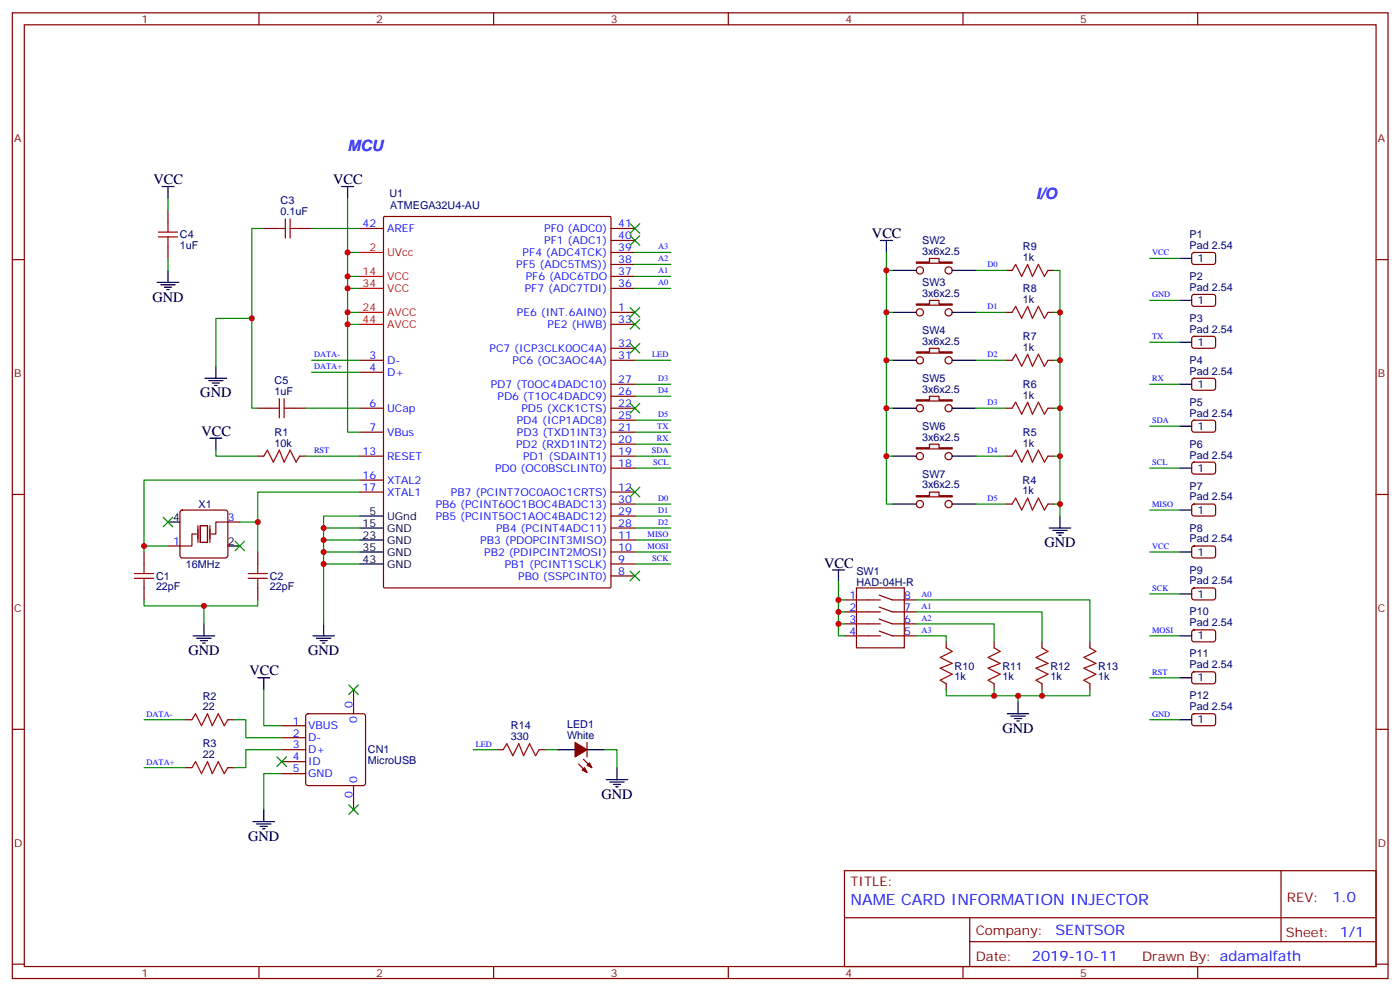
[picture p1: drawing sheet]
<svg xmlns="http://www.w3.org/2000/svg" width="413mm" height="292mm" viewBox="0 0 413 292" stroke-linecap="round" stroke-linejoin="round" font-family="sans-serif">
<g fill="none" stroke="#870000" stroke-width=".35">
<path d="M3.6 3.8h405.4v284.3h-405.4zM7.2 7.3h398.2v277.3h-398.2zM76.3 3.8v3.5M145.5 3.8v3.5M214.6 3.8v3.5M283.7 3.8v3.5M352.9 3.8v3.5M3.6 76.4h3.6M105.9 67.3h7.1M113.1 63.9l.2-.2h66.4l.3 .2v108.9l-.2 .3h-66.5l-.3-.2zM180 67.3h7.1M180 77.9h7.1"/>
<path d="M180 74.3h7.1M180 70.8h7.1M405.4 76.4h3.6M180 84.9h7.1M180 81.4h7.1M180 92h7.1M180 95.5h7.1M105.9 109.6h7.1M105.9 106.1h7.1M180 106.1h7.1M180 113.1h7.1M180 116.7h7.1"/>
<path d="M180 102.6h7.1M105.9 127.2h7.1M105.9 120.2h7.1M105.9 134.3h7.1M180 127.2h7.1M180 120.2h7.1M180 134.3h7.1M180 123.7h7.1M180 130.8h7.1M180 137.8h7.1M3.6 145.6h3.6M105.9 141.4h7.1"/>
<path d="M105.9 144.9h7.1M180 144.9h7.1M180 148.4h7.1M180 151.9h7.1M180 155.5h7.1M180 159h7.1M405.4 145.6h3.6M180 162.5h7.1M180 166.1h7.1M180 169.6h7.1M248.8 176.6h10.6M252.3 173.1h14.2v17.6h-14.2z"/>
<path d="M259 175.2l3.9 1.4h7.1M259 178.8l3.9 1.4h7.1M248.8 180.2h10.6M248.8 183.7h10.6M248.8 187.2h10.6M259 182.3l3.9 1.4h7.1M259 185.8l3.9 1.4h7.1M3.6 214.7h3.6M83 213.7h7.1M83 217.2h7.1M90.3 210.4l.5-.3h16.2l.5 .3 .2 .5v19.7l-.2 .5-.5 .2h-16.2l-.5-.2-.2-.5v-19.7zM104.2 203.1v7"/>
<path d="M405.4 214.7h3.6M83 220.7h7.1M83 224.3h7.1M83 227.8h7.1M104.2 231.3v7.1M248.8 256.4h156.6v28.2h-156.6zM377.4 256.4v20.9M248.8 270.2h156.5M285.7 277.3h119.6M285.7 270.2v14.1M3.6 283.9h3.6M76.3 284.6v3.5"/>
<path d="M145.5 284.6v3.5M214.6 284.6v3.5M283.7 284.6v3.5M352.9 284.6v3.5M405.4 283.9h3.6"/>
</g>
<path d="M105.9 74.3h7.1M105.9 95.5h7.1M105.9 92h7.1M105.9 84.9h7.1M105.9 81.4h7.1" fill="none" stroke="#f00" stroke-width=".35"/>
<path d="M105.9 151.9h7.1M105.9 155.5h7.1M105.9 159h7.1M105.9 166.1h7.1M105.9 162.5h7.1" fill="none" stroke="#000" stroke-width=".35"/>
<path d="M270 77.2h3.9v-1.1h2.8v1.1h3.9v.3h-10.6z" fill="#f0f0f0" stroke="#870000" stroke-width=".35"/>
<g fill="none" stroke="#870000" stroke-width=".35">
<circle cx="271" cy="79.6" r="1.06"/>
<circle cx="279.5" cy="79.6" r="1.06"/>
</g>
<path d="M262.9 79.6h7.1M280.6 79.6h7" fill="none" stroke="#000" stroke-width=".35"/>
<path d="M270 89.5h3.9v-1.1h2.8v1.1h3.9v.4h-10.6z" fill="#f0f0f0" stroke="#870000" stroke-width=".35"/>
<g fill="none" stroke="#870000" stroke-width=".35">
<circle cx="271" cy="92" r="1.06"/>
<circle cx="279.5" cy="92" r="1.06"/>
</g>
<path d="M262.9 92h7.1M280.6 92h7" fill="none" stroke="#000" stroke-width=".35"/>
<path d="M270 103.6h3.9v-1h2.8v1h3.9v.4h-10.6z" fill="#f0f0f0" stroke="#870000" stroke-width=".35"/>
<g fill="none" stroke="#870000" stroke-width=".35">
<circle cx="271" cy="106.1" r="1.06"/>
<circle cx="279.5" cy="106.1" r="1.06"/>
</g>
<path d="M262.9 106.1h7.1M280.6 106.1h7" fill="none" stroke="#000" stroke-width=".35"/>
<path d="M270 117.7h3.9v-1h2.8v1h3.9v.4h-10.6z" fill="#f0f0f0" stroke="#870000" stroke-width=".35"/>
<g fill="none" stroke="#870000" stroke-width=".35">
<circle cx="271" cy="120.2" r="1.06"/>
<circle cx="279.5" cy="120.2" r="1.06"/>
</g>
<path d="M262.9 120.2h7.1M280.6 120.2h7" fill="none" stroke="#000" stroke-width=".35"/>
<path d="M270 131.8h3.9v-1h2.8v1h3.9v.4h-10.6z" fill="#f0f0f0" stroke="#870000" stroke-width=".35"/>
<g fill="none" stroke="#870000" stroke-width=".35">
<circle cx="271" cy="134.3" r="1.06"/>
<circle cx="279.5" cy="134.3" r="1.06"/>
</g>
<path d="M262.9 134.3h7.1M280.6 134.3h7" fill="none" stroke="#000" stroke-width=".35"/>
<path d="M270 145.9h3.9v-1h2.8v1h3.9v.4h-10.6z" fill="#f0f0f0" stroke="#870000" stroke-width=".35"/>
<g fill="none" stroke="#870000" stroke-width=".35">
<path d="M49.5 62v3.5M49.5 72.6v3.5M77.7 67.3h3.5M88.3 67.3h3.5M296.4 79.6h1.8M308.8 79.6h1.8M351.4 74.5l.4-.2 5.9 .1 .5 .6-.1 2.4-.6 .5-5.9-.1-.5-.6v-2.2zM296.4 92h1.8M308.8 92h1.8M351.4 86.9l.4-.2h5.9l.5 .7-.1 2.4-.6 .4-5.9-.1-.5-.6v-2.1zM351.4 99.2l.4-.2 5.9 .1 .5 .6-.1 2.4-.6 .5-5.9-.1-.5-.7v-2.1zM296.4 106.1h1.8"/>
<path d="M308.8 106.1h1.8M351.4 111.6l.4-.2h5.9l.5 .7-.1 2.4-.6 .4-5.9-.1-.5-.6v-2.1zM76 120.2h3.5M76 134.3h1.7M86.5 120.2h3.6M88.3 134.3h1.8M296.4 120.2h1.8M296.4 134.3h1.8M308.8 120.2h1.8M308.8 134.3h1.8M351.4 123.9l.4-.2 5.9 .1 .5 .6-.1 2.4-.6 .4h-5.9l-.5-.7v-2.1zM351.4 136.3l.4-.2h5.9l.5 .7-.1 2.4-.6 .4-5.9-.1-.5-.6v-2.1z"/>
<path d="M53.3 150.4l.4-.2h12.7l.5 .2 .2 .5v12.7l-.2 .5-.5 .2h-12.7l-.5-.2-.2-.5v-12.7zM67.1 153.7h3.6M296.4 148.4h1.8M308.8 148.4h1.8M351.4 148.6l.4-.2 5.9 .1 .5 .6-.1 2.4-.6 .4h-5.9l-.5-.7v-2.1zM42.4 162.5v3.6M42.4 173.1v3.5M49.5 160.8h3.5M76 162.5v3.6M76 173.1v3.5M351.4 161l.4-.2h5.9l.5 .7-.1 2.4-.6 .4-5.9-.1-.5-.6v-2.1zM351.4 173.3l.4-.2 5.9 .1 .5 .6-.1 2.4-.6 .4h-5.9l-.5-.7v-2.1z"/>
<path d="M278.8 189v1.7M292.9 189v1.7M307 189v1.7M321.1 189v1.7M351.4 185.7l.4-.2h5.9l.5 .7-.1 2.4-.6 .4-5.9-.1-.5-.6v-2.1zM351.4 198l.4-.2 5.9 .1 .5 .6-.1 2.4-.6 .4h-5.9l-.5-.7v-2.1zM54.8 211.9h1.8M67.1 211.9h1.8M173 218.6v4.2M278.8 201.3v1.8M292.9 201.3v1.8M307 201.3v1.8"/>
<path d="M321.1 201.3v1.8M351.4 210.4l.4-.3 5.9 .1 .5 .7-.1 2.3-.6 .5-5.9-.1-.5-.6v-2.1zM54.8 226h1.8M67.1 226h1.8M146.5 220.7h1.8M158.9 220.7h1.7M170.5 225l2.5 2.4M171.9 223.6l2.5 2.4"/>
<circle cx="271" cy="148.4" r="1.06"/>
<circle cx="279.5" cy="148.4" r="1.06"/>
</g>
<g fill="none" stroke="#000" stroke-width=".35">
<path d="M47.7 54.9h3.6M49.5 54.9v3.6M100.6 54.9h3.6M102.4 54.9v3.6M49.5 79.6v3.5M259.4 70.8h3.5M261.2 70.8v3.5M347.6 76.1h3.5M46.3 83.1h6.4M47.4 83.9h4.2M48.4 84.6h2.2M49.1 85.3h.7"/>
<path d="M347.6 88.4h3.5M60.4 111.4h6.4M61.5 112.1h4.2M62.5 112.8h2.2M63.3 113.5h.7M63.6 107.8v3.6M347.6 100.8h3.5M347.6 113.1h3.5M61.8 129h3.6M63.6 129v3.5M347.6 125.5h3.5M347.6 137.8h3.5"/>
<path d="M49.5 153.7h3.5M262.9 148.4h7.1M280.6 148.4h7M309.1 155.5h6.4M310.2 156.2h4.2M311.3 156.9h2.1M312 157.6h.7M312.3 151.9v3.6M347.6 150.2h3.5M67.1 160.8h3.6M245.3 167.8h3.5M247.1 167.8v3.5"/>
<path d="M347.6 162.5h3.5M347.6 174.9h3.5M56.9 187.2h6.4M58 187.9h4.2M59 188.6h2.1M59.7 189.3h.7M60.1 183.7v3.5M76 199.6h3.5M77.7 199.6v3.5M92.2 187.2h6.3M93.2 187.9h4.3M94.3 188.6h2.1"/>
<path d="M95 189.3h.7M95.4 183.7v3.5M347.6 187.2h3.5M347.6 199.6h3.5M296.8 210.1h6.3M297.9 210.9h4.2M298.9 211.6h2.1M299.6 212.3h.7M300 206.6v3.5M347.6 211.9h3.5M77.7 238.4v3.5M164.1 220.7h5.3"/>
<path d="M173 220.7h5.3M178.6 229.6h6.4M179.7 230.3h4.2M180.7 231h2.1M181.4 231.7h.7M181.8 226v3.6M74.5 241.9h6.4M75.6 242.6h4.2M76.7 243.3h2.1M77.4 244h.7"/>
</g>
<path d="M58 157.2h-1.4v3.6h-3.6M58.3 154.8v4.9M59 154.8h2.1v4.9h-2.1zM61.8 154.8v4.9M67.1 153.7h-3.5v3.5h-1.4" fill="none" stroke="#870012" stroke-width=".35"/>
<g fill="none" stroke="#a10000" stroke-width=".35">
<path d="M46.7 69.7h5.6M46.7 68.3h5.6M49.5 65.5v2.8M49.5 69.7v2.9M81.2 67.3h2.9M84.1 64.5v5.6M85.5 64.5v5.6M85.5 67.3h2.8M298.2 79.6l1.1-1.7 1.7 3.5 1.8-3.5 1.4 3.5 1.8-3.5 1.7 3.5 1.1-1.8M298.2 92l1.1-1.8 1.7 3.5 1.8-3.5 1.4 3.5 1.8-3.5 1.7 3.5 1.1-1.7M82.3 117.4v5.6M83.7 117.4v5.6"/>
<path d="M298.2 106.1l1.1-1.8 1.7 3.5 1.8-3.5 1.4 3.5 1.8-3.5 1.7 3.5 1.1-1.7M77.7 134.3l1.1-1.8 1.7 3.6 1.8-3.6 1.4 3.6 1.8-3.6 1.7 3.6 1.1-1.8M79.5 120.2h2.8M83.7 120.2h2.8M298.2 134.3l1.1-1.8 1.7 3.6 1.8-3.6 1.4 3.6 1.8-3.6 1.7 3.6 1.1-1.8M298.2 120.2l1.1-1.8 1.7 3.6 1.8-3.6 1.4 3.6 1.8-3.6 1.7 3.6 1.1-1.8M298.2 148.4l1.1-1.8 1.7 3.6 1.8-3.6 1.4 3.6 1.8-3.6 1.7 3.6 1.1-1.8M39.6 170.3h5.7M39.6 168.9h5.7M42.4 166.1v2.8M42.4 170.3v2.8M73.1 170.3h5.7"/>
<path d="M73.1 168.9h5.7M76 166.1v2.8M76 170.3v2.8M278.8 190.7l1.8 1.1-3.6 1.8 3.6 1.7-3.6 1.4 3.6 1.8-3.6 1.8 1.8 1M292.9 190.7l1.8 1.1-3.6 1.8 3.6 1.7-3.6 1.4 3.6 1.8-3.6 1.8 1.8 1M307 190.7l1.8 1.1-3.5 1.8 3.5 1.7-3.5 1.4 3.5 1.8-3.5 1.8 1.7 1M321.1 190.7l1.8 1.1-3.5 1.8 3.5 1.7-3.5 1.4 3.5 1.8-3.5 1.8 1.7 1M56.6 211.9l1-1.8 1.8 3.6 1.7-3.6 1.4 3.6 1.8-3.6 1.8 3.6 1-1.8M56.6 226l1-1.7 1.8 3.5 1.7-3.5 1.4 3.5 1.8-3.5 1.8 3.5 1-1.8M148.3 220.7l1-1.7 1.8 3.5 1.8-3.5 1.4 3.5 1.7-3.5 1.8 3.5 1.1-1.8"/>
</g>
<g fill="#870000" stroke="#870000" stroke-width=".35">
<path d="M169.4 218.6l3.6 2.1-3.6 2.1z"/>
<path d="M173 225.3l.7-.7 .7 1.4z"/>
<path d="M171.6 226.7l.7-.7 .7 1.4z"/>
</g>
<g fill="none" stroke="#008700" stroke-width=".35">
<path d="M49.5 58.5v3.5M102.4 58.5v68.7h3.5M49.5 76.1v3.5M77.7 67.3h-3.5v52.9h1.8M91.8 67.3h14.1M102.4 74.3h3.5M187.1 74.3h10.6M187.1 77.9h10.6M261.2 74.3v74.1h1.7M261.2 79.6h1.7M287.6 79.6h8.8M310.6 79.6h1.7v72.3"/>
<path d="M338.8 76.1h8.8M74.2 93.7h-10.6v14.1M102.4 95.5h3.5M102.4 92h3.5M102.4 84.9h3.5M102.4 81.4h3.5M187.1 84.9h10.6M187.1 81.4h10.6M261.2 92h1.7M287.6 92h8.8M310.6 92h1.7M338.8 88.4h8.8"/>
<path d="M91.8 106.1h14.1M91.8 109.6h14.1M187.1 106.1h10.6M187.1 116.7h10.6M187.1 113.1h10.6M261.2 106.1h1.7M287.6 106.1h8.8M310.6 106.1h1.7M338.8 113.1h8.8M338.8 100.8h8.8M63.6 132.5v1.8h12.4M90.1 120.2h15.8"/>
<path d="M90.1 134.3h15.8M187.1 137.8h10.6M187.1 134.3h10.6M187.1 130.8h10.6M187.1 127.2h10.6M187.1 123.7h10.6M261.2 120.2h1.7M261.2 134.3h1.7M287.6 120.2h8.8M287.6 134.3h8.8M310.6 120.2h1.7M310.6 134.3h1.7"/>
<path d="M338.8 137.8h8.8M338.8 125.5h8.8M70.7 153.7h5.3v8.8M95.4 155.5h10.5M95.4 159h10.5M105.9 151.9h-10.5v31.8M105.9 144.9h-29.9v8.8M105.9 141.4h-63.5v19.4M187.1 155.5h10.6M187.1 159h10.6M187.1 151.9h10.6M187.1 148.4h10.6"/>
<path d="M287.6 148.4h8.8M310.6 148.4h1.7M338.8 150.2h8.8M42.4 176.6v1.8h33.6v-1.8M49.5 160.8h-7.1v1.7M60.1 178.4v5.3M95.4 162.5h10.5M95.4 166.1h10.5M187.1 162.5h10.6M187.1 166.1h10.6M247.1 171.3v15.9h1.7M247.1 176.6h1.7"/>
<path d="M270 176.6h51.1v12.4M338.8 162.5h8.8M338.8 174.9h8.8M247.1 183.7h1.7M247.1 180.2h1.7M270 187.2h8.8v1.8M270 183.7h22.9v5.3M270 180.2h37v8.8M338.8 187.2h8.8M338.8 199.6h8.8M42.4 211.9h12.4M68.9 211.9h3.5v5.3h10.6"/>
<path d="M77.7 203.1v10.6h5.3M278.8 203.1v1.8h42.3v-1.8M292.9 203.1v1.8M300 204.9v1.7M307 203.1v1.8M338.8 211.9h8.8M42.4 226h12.4M83 227.8h-5.3v10.6M83 220.7h-10.6v5.3h-3.5M139.5 220.7h7M160.6 220.7h3.5M178.3 220.7h3.5v5.3"/>
</g>
<g fill="#c00">
<circle cx="102.4" cy="95.5" r=".88"/>
<circle cx="102.4" cy="92" r=".88"/>
<circle cx="102.4" cy="84.9" r=".88"/>
<circle cx="102.4" cy="81.4" r=".88"/>
<circle cx="102.4" cy="74.3" r=".88"/>
<circle cx="300" cy="204.9" r=".88"/>
<circle cx="292.9" cy="204.9" r=".88"/>
<circle cx="312.3" cy="148.4" r=".88"/>
<circle cx="312.3" cy="120.2" r=".88"/>
<circle cx="312.3" cy="92" r=".88"/>
<circle cx="95.4" cy="162.5" r=".88"/>
<circle cx="95.4" cy="155.5" r=".88"/>
<circle cx="42.4" cy="160.8" r=".88"/>
<circle cx="76" cy="153.7" r=".88"/>
<circle cx="60.1" cy="178.4" r=".88"/>
<circle cx="95.4" cy="159" r=".88"/>
<circle cx="95.4" cy="166.1" r=".88"/>
<circle cx="261.2" cy="134.3" r=".88"/>
<circle cx="261.2" cy="120.2" r=".88"/>
<circle cx="261.2" cy="106.1" r=".88"/>
<circle cx="261.2" cy="92" r=".88"/>
<circle cx="261.2" cy="79.6" r=".88"/>
<circle cx="312.3" cy="106.1" r=".88"/>
<circle cx="312.3" cy="134.3" r=".88"/>
<circle cx="247.1" cy="176.6" r=".88"/>
<circle cx="247.1" cy="180.2" r=".88"/>
<circle cx="247.1" cy="183.7" r=".88"/>
<circle cx="307" cy="204.9" r=".88"/>
<circle cx="74.2" cy="93.7" r=".88"/>
</g>
<g fill="#c00" stroke="#008700" stroke-width=".35">
<path d="M81.6 222.8l2.8 2.9zM84.4 222.8l-2.8 2.9z"/>
<path d="M102.8 201.7l2.8 2.8zM105.6 201.7l-2.8 2.8z"/>
<path d="M102.8 237l2.8 2.8zM105.6 237l-2.8 2.8z"/>
<path d="M185.7 168.2l2.8 2.8zM188.5 168.2l-2.8 2.8z"/>
<path d="M185.7 143.5l2.8 2.8zM188.5 143.5l-2.8 2.8z"/>
<path d="M185.7 101.1l2.8 2.9zM188.5 101.1l-2.8 2.9z"/>
<path d="M185.7 94.1l2.8 2.8zM188.5 94.1l-2.8 2.8z"/>
<path d="M185.7 90.6l2.8 2.8zM188.5 90.6l-2.8 2.8z"/>
<path d="M185.7 69.4l2.8 2.8zM188.5 69.4l-2.8 2.8z"/>
<path d="M185.7 65.9l2.8 2.8zM188.5 65.9l-2.8 2.8z"/>
<path d="M69.3 159.3l2.8 2.9zM72.1 159.3l-2.8 2.9z"/>
<path d="M48.1 152.3l2.8 2.8zM50.9 152.3l-2.8 2.8z"/>
<path d="M185.7 118.8l2.8 2.8zM188.5 118.8l-2.8 2.8z"/>
</g>
<g font-size="4.6" fill="#00f">
<text x="102.4" y="44.3">MCU</text>
<text x="305.3" y="58.5">I/O</text>
<text x="250.6" y="266.6">NAME CARD INFORMATION INJECTOR</text>
</g>
<g font-size="4.2">
<text x="45.3" y="54.2">VCC</text>
<text x="98.2" y="54.2">VCC</text>
<text x="256.9" y="70.1">VCC</text>
<text x="44.9" y="88.8">GND</text>
<text x="59" y="117">GND</text>
<text x="59.4" y="128.3">VCC</text>
<text x="307.7" y="161.1">GND</text>
<text x="242.8" y="167.1">VCC</text>
<text x="55.5" y="192.9">GND</text>
<text x="90.8" y="192.9">GND</text>
<text x="73.5" y="198.9">VCC</text>
<text x="295.4" y="215.8">GND</text>
<text x="177.2" y="235.2">GND</text>
<text x="73.1" y="247.5">GND</text>
</g>
<g font-size="4.2" fill="#00f">
<text x="392.6" y="265.6">1.0</text>
<text x="311" y="275.2">SENTSOR</text>
<text x="304.1" y="283">2019-10-11</text>
</g>
<g font-size="3.9" fill="#800">
<text x="250.6" y="260.9">TITLE:</text>
<text x="379.2" y="265.6">REV:</text>
<text x="287.5" y="275.1">Company:</text>
<text x="378.9" y="275.8">Sheet: 1/1</text>
<text x="287.5" y="282.8">Date:</text>
<text x="336.5" y="282.9">Drawn By: adamalfath</text>
</g>
<g font-size="3.2" fill="#800">
<text x="41.7" y="6.8">1</text>
<text x="110.9" y="6.8">2</text>
<text x="180" y="6.8">3</text>
<text x="249.2" y="6.8">4</text>
<text x="318.3" y="6.8">5</text>
<text x="4.2" y="41.9">A</text>
<text x="406" y="41.9">A</text>
<text x="4.2" y="111">B</text>
<text x="406" y="111">B</text>
<text x="4.2" y="180.2">C</text>
<text x="406" y="180.2">C</text>
<text x="4.2" y="249.3">D</text>
<text x="406" y="249.3">D</text>
<text x="41.7" y="287.6">1</text>
<text x="110.9" y="287.6">2</text>
<text x="180" y="287.6">3</text>
<text x="249.2" y="287.6">4</text>
<text x="318.3" y="287.6">5</text>
</g>
<g font-size="3.2" fill="#000080">
<text x="114.8" y="57.9">U1</text>
<text x="82.7" y="63.4">0.1uF</text>
<text x="82.7" y="60.2">C3</text>
<text x="114.9" y="61.5">ATMEGA32U4-AU</text>
<text x="53" y="70.1">C4</text>
<text x="271.7" y="71.9">SW2</text>
<text x="350.5" y="70.1">P1</text>
<text x="53" y="73.3">1uF</text>
<text x="271.7" y="75">3x6x2.5</text>
<text x="301.4" y="76.8">1k</text>
<text x="301.4" y="73.6">R9</text>
<text x="350.5" y="73.3">Pad 2.54</text>
<text x="350.5" y="82.4">P2</text>
<text x="271.7" y="87.4">3x6x2.5</text>
<text x="271.7" y="84.2">SW3</text>
<text x="301.4" y="89.1">1k</text>
<text x="301.4" y="85.9">R8</text>
<text x="350.5" y="85.6">Pad 2.54</text>
<text x="350.5" y="94.8">P3</text>
<text x="271.7" y="101.5">3x6x2.5</text>
<text x="271.7" y="98.3">SW4</text>
<text x="301.4" y="100">R7</text>
<text x="350.5" y="98">Pad 2.54</text>
<text x="301.4" y="103.3">1k</text>
<text x="350.5" y="107.1">P4</text>
<text x="80.9" y="113.1">C5</text>
<text x="271.7" y="112.4">SW5</text>
<text x="350.5" y="110.3">Pad 2.54</text>
<text x="80.9" y="116.3">1uF</text>
<text x="271.7" y="115.6">3x6x2.5</text>
<text x="301.4" y="117.4">1k</text>
<text x="301.4" y="114.1">R6</text>
<text x="350.5" y="119.5">P5</text>
<text x="350.5" y="122.7">Pad 2.54</text>
<text x="80.9" y="131.5">10k</text>
<text x="80.9" y="128.3">R1</text>
<text x="271.7" y="129.7">3x6x2.5</text>
<text x="271.7" y="126.5">SW6</text>
<text x="301.4" y="131.5">1k</text>
<text x="301.4" y="128.3">R5</text>
<text x="350.5" y="131.8">P6</text>
<text x="350.5" y="135">Pad 2.54</text>
<text x="271.7" y="143.8">3x6x2.5</text>
<text x="271.7" y="140.7">SW7</text>
<text x="301.3" y="142.4">R4</text>
<text x="58.5" y="149.6">X1</text>
<text x="301.3" y="145.6">1k</text>
<text x="350.5" y="147.4">Pad 2.54</text>
<text x="350.5" y="144.2">P7</text>
<text x="350.5" y="159.7">Pad 2.54</text>
<text x="350.5" y="156.5">P8</text>
<text x="54.8" y="167.3">16MHz</text>
<text x="46" y="173.8">22pF</text>
<text x="46" y="170.6">C1</text>
<text x="79.5" y="173.8">22pF</text>
<text x="79.5" y="170.6">C2</text>
<text x="252.3" y="172.5">HAD-04H-R</text>
<text x="252.3" y="169.3">SW1</text>
<text x="350.5" y="172">Pad 2.54</text>
<text x="350.5" y="168.9">P9</text>
<text x="350.5" y="184.4">Pad 2.54</text>
<text x="350.5" y="181.2">P10</text>
<text x="281.3" y="197.2">R10</text>
<text x="295.4" y="197.2">R11</text>
<text x="309.5" y="197.2">R12</text>
<text x="323.6" y="197.2">R13</text>
<text x="350.5" y="196.7">Pad 2.54</text>
<text x="350.5" y="193.6">P11</text>
<text x="281.3" y="200.4">1k</text>
<text x="295.4" y="200.4">1k</text>
<text x="309.5" y="200.4">1k</text>
<text x="323.6" y="200.4">1k</text>
<text x="59.7" y="209.1">22</text>
<text x="59.7" y="206">R2</text>
<text x="350.5" y="209.1">Pad 2.54</text>
<text x="350.5" y="205.9">P12</text>
<text x="150.5" y="214.7">R14</text>
<text x="167.1" y="214.4">LED1</text>
<text x="59.7" y="220.1">R3</text>
<text x="108.4" y="221.8">CN1</text>
<text x="150.5" y="217.9">330</text>
<text x="167.1" y="217.6">White</text>
<text x="59.7" y="223.2">22</text>
<text x="108.4" y="225">MicroUSB</text>
</g>
<g font-size="3.2" fill="#00f">
<text x="106.8" y="66.9">42</text>
<text x="114.1" y="68.3">AREF</text>
<text x="160.4" y="71.9">PF1 (ADC1)</text>
<text x="160.4" y="68.3">PF0 (ADC0)</text>
<text x="182.1" y="70.4">40</text>
<text x="182.1" y="66.9">41</text>
<text x="154" y="75.4">PF4 (ADC4TCK)</text>
<text x="182.1" y="77.5">38</text>
<text x="182.1" y="74">39</text>
<text x="152.1" y="78.9">PF5 (ADC5TMS))</text>
<text x="154.9" y="82.4">PF6 (ADC6TDO</text>
<text x="182.1" y="81">37</text>
<text x="154.6" y="86">PF7 (ADC7TDI)</text>
<text x="182.1" y="84.6">36</text>
<text x="152.3" y="93">PE6 (INT.6AIN0)</text>
<text x="182.1" y="91.6">1</text>
<text x="182.1" y="95.1">33</text>
<text x="161.3" y="96.6">PE2 (HWB)</text>
<text x="108.9" y="105.7">3</text>
<text x="114.1" y="107.1">D-</text>
<text x="144.2" y="103.6">PC7 (ICP3CLK0OC4A)</text>
<text x="151" y="107.1">PC6 (OC3AOC4A)</text>
<text x="182.1" y="102.2">32</text>
<text x="182.1" y="105.7">31</text>
<text x="108.9" y="109.3">4</text>
<text x="114.1" y="110.7">D+</text>
<text x="182.1" y="112.8">27</text>
<text x="108.9" y="119.8">6</text>
<text x="144.6" y="114.2">PD7 (T0OC4DADC10)</text>
<text x="146.6" y="117.7">PD6 (T1OC4DADC9)</text>
<text x="182.1" y="116.3">26</text>
<text x="182.1" y="119.8">22</text>
<text x="114.1" y="121.2">UCap</text>
<text x="152.3" y="124.8">PD4 (ICP1ADC8)</text>
<text x="153.6" y="121.2">PD5 (XCK1CTS)</text>
<text x="182.1" y="123.4">25</text>
<text x="108.9" y="126.9">7</text>
<text x="114.1" y="128.3">VBus</text>
<text x="152.1" y="131.8">PD2 (RXD1INT2)</text>
<text x="152.3" y="128.3">PD3 (TXD1INT3)</text>
<text x="182.1" y="126.9">21</text>
<text x="182.1" y="130.4">20</text>
<text x="106.8" y="133.9">13</text>
<text x="114.1" y="135.4">RESET</text>
<text x="154.1" y="135.4">PD1 (SDAINT1)</text>
<text x="182.1" y="133.9">19</text>
<text x="182.1" y="137.5">18</text>
<text x="106.8" y="141">16</text>
<text x="114.1" y="142.4">XTAL2</text>
<text x="145.9" y="138.9">PD0 (OC0BSCLINT0)</text>
<text x="106.8" y="144.5">17</text>
<text x="114.1" y="145.9">XTAL1</text>
<text x="128.4" y="149.5">PB6 (PCINT6OC1BOC4BADC13)</text>
<text x="132.9" y="145.9">PB7 (PCINT7OC0AOC1CRTS)</text>
<text x="182.1" y="148.1">30</text>
<text x="182.1" y="144.5">12</text>
<text x="67.1" y="153.4">3</text>
<text x="128.4" y="153">PB5 (PCINT5OC1AOC4BADC12)</text>
<text x="182.1" y="151.6">29</text>
<text x="182.1" y="155.1">28</text>
<text x="51" y="160.4">1</text>
<text x="141.5" y="160.1">PB3 (PDOPCINT3MISO)</text>
<text x="146.2" y="156.5">PB4 (PCINT4ADC11)</text>
<text x="182.1" y="158.6">11</text>
<text x="142.7" y="163.6">PB2 (PDIPCINT2MOSI)</text>
<text x="148.7" y="167.1">PB1 (PCINT1SCLK)</text>
<text x="182.1" y="162.2">10</text>
<text x="182.1" y="165.7">9</text>
<text x="152.7" y="170.6">PB0 (SSPCINT0)</text>
<text x="182.1" y="169.2">8</text>
<text x="250.3" y="179.8">2</text>
<text x="250.3" y="176.3">1</text>
<text x="266.5" y="179.8">7</text>
<text x="266.5" y="176.3">8</text>
<text x="250.3" y="183.3">3</text>
<text x="266.5" y="183.3">6</text>
<text x="250.3" y="186.9">4</text>
<text x="266.5" y="186.9">5</text>
<text x="103.8" y="208.4" transform="rotate(-90 103.8 208.4)">0</text>
<text x="86.3" y="213.3">1</text>
<text x="90.8" y="214.7">VBUS</text>
<text x="105.2" y="212.9" transform="rotate(-90 105.2 212.9)">0</text>
<text x="86.3" y="216.9">2</text>
<text x="86.3" y="220.4">3</text>
<text x="90.8" y="218.3">D-</text>
<text x="90.8" y="221.8">D+</text>
<text x="86.3" y="223.9">4</text>
<text x="86.3" y="227.4">5</text>
<text x="90.8" y="225.3">ID</text>
<text x="90.8" y="228.8">GND</text>
<text x="105.2" y="230.6" transform="rotate(-90 105.2 230.6)">0</text>
<text x="103.8" y="235.1" transform="rotate(-90 103.8 235.1)">0</text>
</g>
<g font-size="3.2" fill="#f00">
<text x="108.9" y="74">2</text>
<text x="114.1" y="75.4">UVcc</text>
<text x="106.8" y="81">14</text>
<text x="114.1" y="82.4">VCC</text>
<text x="106.8" y="84.6">34</text>
<text x="114.1" y="86">VCC</text>
<text x="106.8" y="95.1">44</text>
<text x="106.8" y="91.6">24</text>
<text x="114.1" y="93">AVCC</text>
<text x="114.1" y="96.6">AVCC</text>
</g>
<g font-size="3.2">
<text x="352.9" y="77.2">1</text>
<text x="352.9" y="89.5">1</text>
<text x="352.9" y="101.8">1</text>
<text x="352.9" y="114.2">1</text>
<text x="352.9" y="126.5">1</text>
<text x="352.9" y="138.9">1</text>
<text x="51" y="153.4">4</text>
<text x="106.8" y="155.1">15</text>
<text x="108.9" y="151.6">5</text>
<text x="114.1" y="153">UGnd</text>
<text x="352.9" y="151.2">1</text>
<text x="67.1" y="160.4">2</text>
<text x="106.8" y="158.6">23</text>
<text x="114.1" y="156.5">GND</text>
<text x="114.1" y="160.1">GND</text>
<text x="106.8" y="165.7">43</text>
<text x="106.8" y="162.2">35</text>
<text x="114.1" y="167.1">GND</text>
<text x="114.1" y="163.6">GND</text>
<text x="352.9" y="163.6">1</text>
<text x="352.9" y="175.9">1</text>
<text x="352.9" y="188.3">1</text>
<text x="352.9" y="200.6">1</text>
<text x="352.9" y="213">1</text>
</g>
<g font-size="2.5" fill="#00f">
<text x="193.9" y="73.4">A3</text>
<text x="193.9" y="77">A2</text>
<text x="339.5" y="75.2">VCC</text>
<text x="193.9" y="80.5">A1</text>
<text x="290.9" y="78.7">D0</text>
<text x="193.9" y="84">A0</text>
<text x="339.5" y="87.6">GND</text>
<text x="290.9" y="91.1">D1</text>
<text x="339.5" y="99.9">TX</text>
<text x="92.5" y="105.2">DATA-</text>
<text x="192.2" y="105.2">LED</text>
<text x="290.9" y="105.2">D2</text>
<text x="92.5" y="108.7">DATA+</text>
<text x="193.9" y="112.3">D3</text>
<text x="339.5" y="112.3">RX</text>
<text x="193.9" y="115.8">D4</text>
<text x="290.9" y="119.3">D3</text>
<text x="193.9" y="122.8">D5</text>
<text x="339.5" y="124.6">SDA</text>
<text x="193.5" y="129.9">RX</text>
<text x="193.7" y="126.4">TX</text>
<text x="92.5" y="133.4">RST</text>
<text x="192" y="133.4">SDA</text>
<text x="192.5" y="136.9">SCL</text>
<text x="290.9" y="133.4">D4</text>
<text x="339.5" y="136.9">SCL</text>
<text x="193.9" y="147.5">D0</text>
<text x="290.9" y="147.5">D5</text>
<text x="339.5" y="149.3">MISO</text>
<text x="193.9" y="151.1">D1</text>
<text x="193.9" y="154.6">D2</text>
<text x="190.8" y="158.1">MISO</text>
<text x="190.8" y="161.6">MOSI</text>
<text x="339.5" y="161.6">VCC</text>
<text x="192.2" y="165.2">SCK</text>
<text x="339.5" y="174">SCK</text>
<text x="271.5" y="175.8">A0</text>
<text x="271.5" y="179.3">A1</text>
<text x="271.5" y="182.8">A2</text>
<text x="271.5" y="186.3">A3</text>
<text x="339.5" y="186.3">MOSI</text>
<text x="339.5" y="198.7">RST</text>
<text x="43.2" y="211">DATA-</text>
<text x="339.5" y="211">GND</text>
<text x="140.2" y="219.9">LED</text>
<text x="43.2" y="225.1">DATA+</text>
</g>
</svg>
